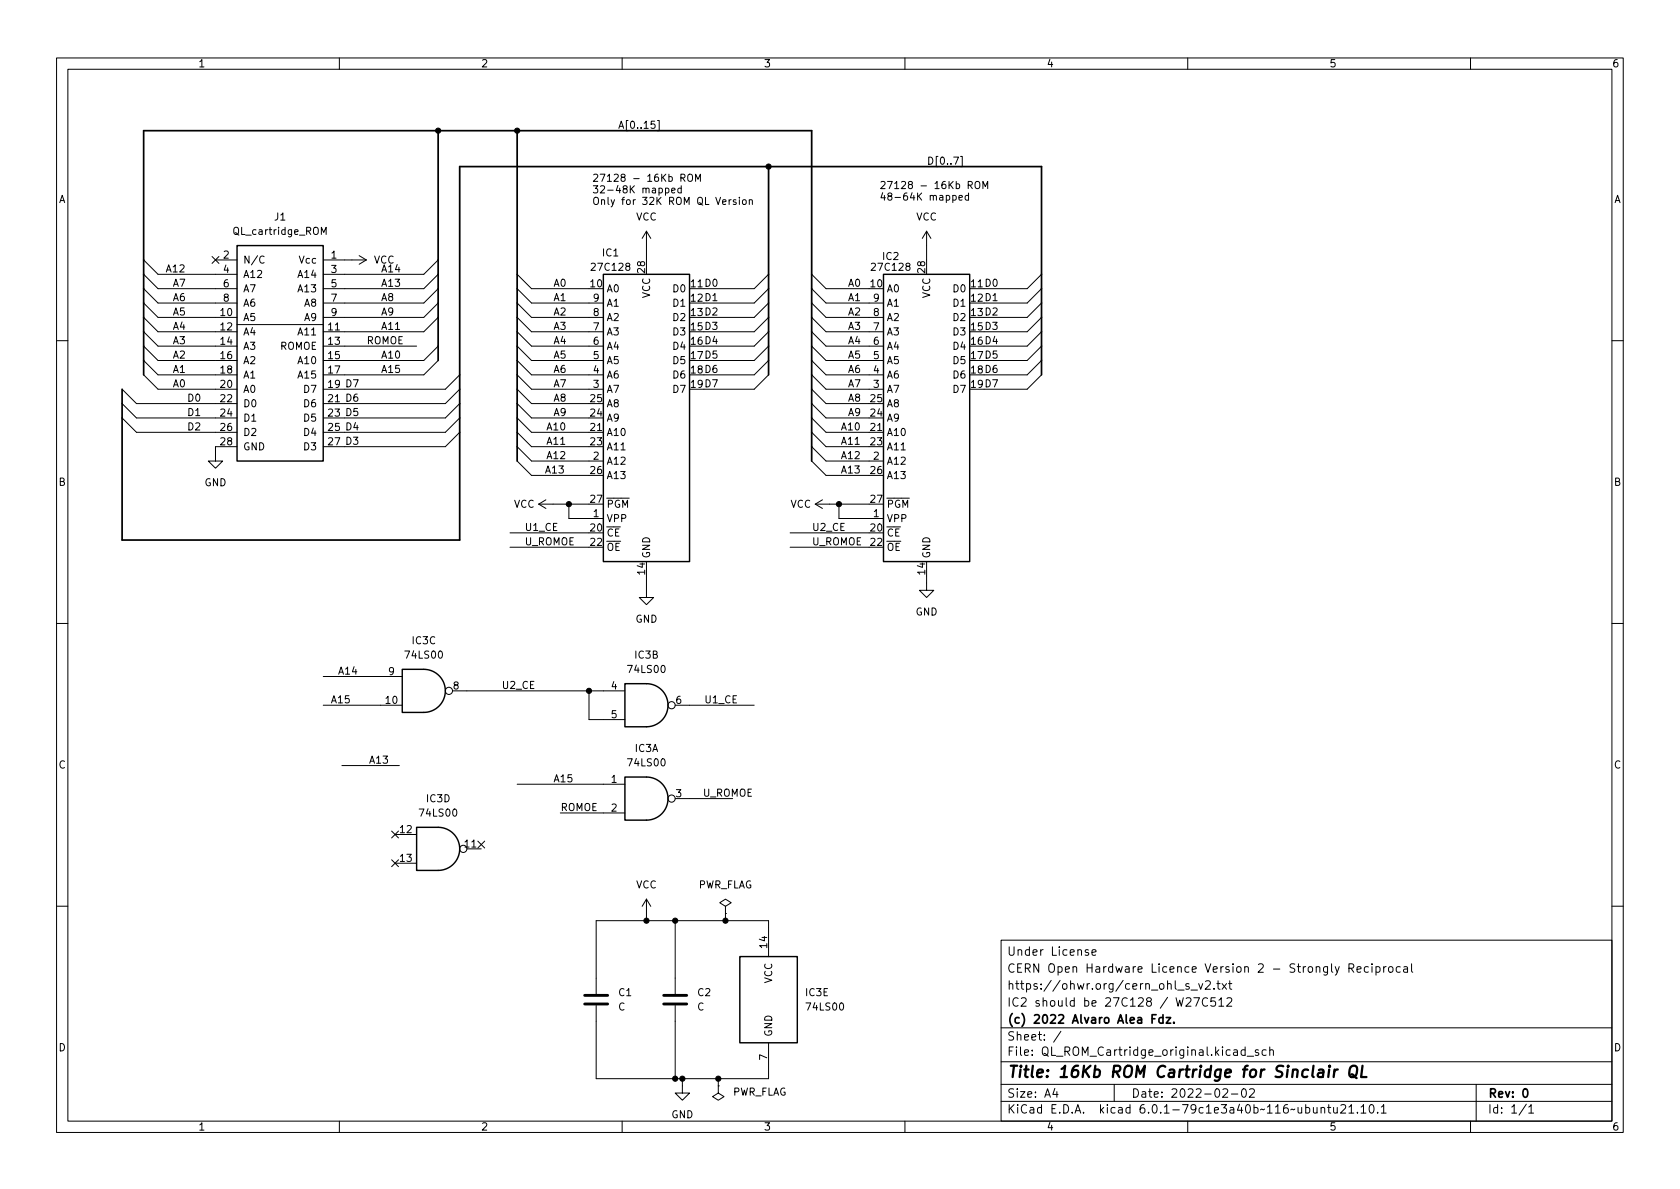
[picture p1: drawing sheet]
<svg xmlns="http://www.w3.org/2000/svg" width="297mm" height="210mm" viewBox="0 0 297 210" stroke-linecap="round" stroke-linejoin="round" font-family="sans-serif">
<g fill="none" stroke="#000" stroke-width=".18">
<path d="M10 10.2h277v190.1h-277zM12 12.2h273v186.1h-273zM60 10.2v2M110 10.2v2M160 10.2v2M210 10.2v2M260 10.2v2M115.8 21.4h-.6l-.1 .6 .2-.1 .4 .1 .1 .2v.4l-.2 .1-.5-.1M116.3 21.3h.3v1.8h-.3M117.7 33.3h.3l.3 .2-.2 .6h-.4M118.8 33.7l.6-.1-.1-.3h-.4l-.1 .2v.6h.5M120.4 31.5l.6-.1 .1-.2v-.3l-.7-.1v1.3"/>
<path d="M120.4 33.3h-.3l-.3 .2 .2 .6h.4M120.4 32.8v1.3M120.7 31.5l.4 .6M121.7 31l.2-.2a.43 .43 0 0 1 .5 .4v.4a.42 .42 0 0 1-.4 .5 .42 .42 0 0 1-.4-.5zM123 32.1v-1.3l.4 .9 .4-.9v1.3M129.3 35.3l-.4 .3M130.1 35.4l-.3-.1-.2 .2 .1 .2 .4 .1v.3h-.5M130.7 34.9v.1M130.7 35.3v.9M131.4 35.4l.3-.1 .2 .3v.3l-.2 .3-.3-.1-.1-.2zM132.5 35.4l.2-.1 .3 .1v.8M132.5 35.3v.9"/>
<path d="M168.5 34.6h.3l.3 .2-.2 .5h-.4M169.6 35l.6-.1-.1-.3h-.4l-.1 .1v.6h.5M169.8 27.7h.3v1.8h-.3M171.2 32.7h.6l.1-.2v-.3l-.7-.1v1.3M171.2 34.6h-.3l-.3 .2 .2 .5h.4M171.2 34.1v1.3M171.5 32.7l.4 .7M172.6 32.1h.1a.43 .43 0 0 1 .5 .4v.4a.42 .42 0 0 1-.4 .5 .42 .42 0 0 1-.4-.5v-.4zM173.8 33.4v-1.3l.4 .9 .4-.9v1.3M25.4 53.6l2.5 2.5h14M25.4 56.1l2.5 2.6h14M25.4 58.7l2.5 2.5h14"/>
<path d="M25.4 46l2.5 2.5h14M25.4 48.5l2.5 2.5h14M25.4 51l2.5 2.6h14M37.5 45.4l1.2 1.2M38.1 46h3.8M38.7 45.4l-1.2 1.2M41.9 57.4h15.2M46.7 45.4a.6 .6 0 0 0-.8 .4 .6 .6 0 0 0 .5 .7l.3-.1M56.8 41.5v-1.3l.4 .9 .5-.9v1.3M57.1 46h7.7M63.5 45.2l1.3 .8M64.8 46l-1.3 .7"/>
<path d="M77.5 53.6l-2.6 2.5h-17.8M77.5 56.1l-2.6 2.6h-17.8M77.5 46l-2.6 2.5h-17.8M77.5 48.5l-2.6 2.5h-17.8M77.5 51l-2.6 2.6h-17.8M91.4 53.6l2.6 2.5h12.7M91.4 56.1l2.6 2.6h12.7M91.4 58.7l2.6 2.5h12.7M91.4 48.5l2.6 2.5h10.1M91.4 51l2.6 2.6h12.7M114.3 40.9l-.8 1.3M114.3 40.9v5.1"/>
<path d="M114.3 40.9l.8 1.3M135.9 53.6l-2.6 2.5h-8.8M135.9 56.1l-2.6 2.6h-8.8M135.9 58.7l-2.6 2.5h-8.8M135.9 48.5l-2.6 2.5h-8.8M135.9 51l-2.6 2.6h-8.8M143.5 53.6l2.5 2.5h10.2M143.5 56.1l2.5 2.6h10.2M143.5 58.7l2.5 2.5h10.2M143.5 48.5l2.5 2.5h7.7M143.5 51l2.5 2.6h10.2M163.8 40.9l-.7 1.3"/>
<path d="M163.8 40.9v5.1M163.8 40.9l.8 1.3M184.1 53.6l-2.5 2.5h-7.6M184.1 56.1l-2.5 2.6h-7.6M184.1 58.7l-2.5 2.5h-7.6M184.1 48.5l-2.5 2.5h-7.6M184.1 51l-2.5 2.6h-7.6M10 60.2h2M21.6 68.8l2.5 2.6h17.8M21.6 71.4l2.5 2.5h17.8M21.6 73.9l2.5 2.5h17.8M25.4 61.2l2.5 2.5h14"/>
<path d="M25.4 63.7l2.5 2.6h14M25.4 66.3l2.5 2.5h14M41.9 79h-3.8v2.5h1.3l-1.3 1.3-1.3-1.3h1.3M57.1 61.2h16.6M77.5 61.2l-2.6 2.5h-17.8M77.5 63.7l-2.6 2.6h-17.8M81.3 66.3l-2.6 2.5h-21.6M81.3 68.8l-2.6 2.6h-21.6M81.3 71.4l-2.6 2.5h-21.6M81.3 73.9l-2.6 2.5h-21.6M81.3 76.4l-2.6 2.6h-21.6M91.4 61.2l2.6 2.5h12.7"/>
<path d="M91.4 63.7l2.6 2.6h12.7M91.4 66.3l2.6 2.5h12.7M91.4 68.8l2.6 2.6h10.1M91.4 71.4l2.6 2.5h10.1M91.4 73.9l2.6 2.5h12.7M91.4 76.4l2.6 2.6h10.1M91.4 79l2.6 2.5h12.7M135.9 61.2l-2.6 2.5h-8.8M135.9 63.7l-2.6 2.6h-8.8M135.9 66.3l-2.6 2.5h-8.8M143.5 61.2l2.5 2.5h10.2M143.5 63.7l2.5 2.6h10.2"/>
<path d="M143.5 66.3l2.5 2.5h10.2M143.5 68.8l2.5 2.6h7.7M143.5 71.4l2.5 2.5h7.7M143.5 73.9l2.5 2.5h10.2M143.5 76.4l2.5 2.6h7.7M143.5 79l2.5 2.5h10.2M184.1 61.2l-2.5 2.5h-7.6M184.1 63.7l-2.5 2.6h-7.6M184.1 66.3l-2.5 2.5h-7.6M285 60.2h2M90.2 96.8h13.9M90.2 94.2h13.9"/>
<path d="M91.4 81.5l2.6 2.6h10.1M95.2 89.1l1.3 .8M95.2 89.1h8.9M96.5 88.4l-1.3 .7M100.6 89.1v2.6h6.1M139.7 96.8h14M139.7 94.2h14M143.5 81.5l2.5 2.6h7.7M144.1 89.1h9.6M144.1 89.1l1.3 .8M145.4 88.4l-1.3 .7M148.3 89.1v2.6h7.9"/>
<path d="M10 110.2h2M57.1 119.6h14M114.3 101.8v3.9h1.3l-1.3 1.2-1.3-1.2h1.3M163.8 101.8v2.6h1.3l-1.3 1.3-1.2-1.3h1.2M285 110.2h2M57.1 124.7h14M60.5 135.4h10.1M80 122.2h30.5M91.4 138.7h19.1M104.1 122.2v5h6.4M119.4 124.7h13.9M69.2 147l1.3 1.2"/>
<path d="M69.2 152l1.3 1.3M69.8 147.6h3.9M69.8 152.6h3.9M70.5 147l-1.3 1.2M70.5 152l-1.3 1.3M82.5 150.1h2.6M84.5 148.7l1.2 1.3M85.7 148.7l-1.2 1.3M99.1 143.8h11.4M114.3 159v3.8M114.3 159l-.8 1.3M114.3 159l.8 1.3"/>
<path d="M119.4 141.2h10.1M10 160.2h2M105.4 177.8v12.9h30.5v-6.3M119.4 162.8v13M119.4 177.8v12.9M128.3 160.3l1-.7-1-.6-1 .6 1 .7v1.2M128.3 161.5h.1M128.3 161.5v1.3M135.9 169.2v-6.4h-30.5v13M177 166.3h108v32h-108zM192.4 168l-.3-.1-.2 .2v.3l.5 .1v.4h-.5M193.1 168.4l.7-.1-.1-.3-.4-.1-.2 .2v.8h.6"/>
<path d="M209.7 176.6l.6-.2 .2 .2 .1 .3-1 1h1M210.2 174l-.3-.1-.3 .2 .1 .3 .5 .1v.4h-.6M210.6 175.1h1.1M211.1 176.4h1l-.7 1.5M211.9 173.9l.4 1 .3-1M213.1 173.6l.6-.2 .2 .2 .1 .3-.9 1h.9M213.5 176.6a.6 .6 0 0 0-.7 0 .6 .6 0 0 0-.2 .7 .56 .56 0 0 0 .3 .6 .56 .56 0 0 0 .6-.1M214.6 174.8v.1M214.9 176.4h-.8v.7l.2-.1 .5 .1 .1 .2v.5l-.3 .1-.5-.1M215.1 173.9h.6M215.4 173.4v1.3l.3 .2M215.5 176.9l.4-.5v1.5"/>
<path d="M215.5 177.9h.9M216.1 173.9l.8 1M216.9 173.9l-.8 1M216.9 176.6l.6-.2 .2 .2 .1 .3-.9 1h.9M217.2 173.9h.6M217.4 173.4v1.3l.4 .2M238.5 171.2l.7-.1 .2-.2-.1-.3-.2-.2h-.6v1.5M238.9 171.2l.5 .7M239.9 171.4l.7-.1v-.3l-.5-.1-.2 .2 .1 .8h.6M241.9 171l-.4-.1-.3 .3v.4l.2 .3h.5M242.6 170.4v.2M242.6 170.9v1"/>
<path d="M243.3 171l.4-.1 .3 .3v.4l-.1 .3h-.6M243.3 170.9v1.5M244.6 170.9v1M245.1 170.9l-.3 .1-.2 .2M245.6 171l.4-.1 .3 .3v.4l-.3 .3h-.4l-.1-.3v-.4zM247.6 171l-.5-.1-.2 .3v.4l.1 .3h.6M248.2 171h.6l.1 .9M248.9 171.3l-.5 .1a.29 .29 0 0 0-.3 .2 .29 .29 0 0 0 .3 .3h.5M249.6 170.4v1.3l.2 .2M285 160.2h2M60 198.3v2M110 198.3v2"/>
<path d="M120.6 190.7v2.6h1.3l-1.3 1.3-1.2-1.3h1.2M127 192v1.3l1 .6-1 .7-1-.7 1-.6M127 192h.1M127 190.7v1.3M160 198.3v2M177 194.8h108M177 191.8h108M177 187.8h108M177 181.8h108M186.5 192.5l-.4 1h1M186.9 193v1M187.6 182.4l-1.3 1.9"/>
<path d="M197 191.8v3M210 198.3v2M216.2 192.7l.6-.2 .2 .2 .1 .3-1 1h1M217.7 193.5h1.2M219.7 192.6l.2-.1a.81 .81 0 0 1 .5 .7 .81 .81 0 0 1-.3 .8h-.1a.81 .81 0 0 1-.6-.6 .81 .81 0 0 1 .3-.8zM220.1 185.7l-.4-.1-.3 .3v.4l.2 .3h.5M220.1 185.1v1.5M220.5 186.8h1.1M220.9 192.7l.6-.2 .2 .2 .1 .3-.9 1h.9M222.5 185.7l-.4-.1-.2 .2 .1 .3 .5 .1v.4h-.6M223.9 185.7l-.5-.1-.3 .3v.4l.2 .3h.6M224.5 185.8l.2-.2 .4 .1v.9"/>
<path d="M224.5 185.1v1.5M233.6 196l.2-.2 .3 .1 .1 .9M233.6 195.8v1M234.7 195.8h.6M234.9 195.3v1.3l.4 .2M235.8 195.8l.1 1h.3l.2-.1M236.4 195.8v1M237.1 195.5l.5-.2 .3 .2v.3l-.9 1h.9M238.5 195.8l.4-.5v1.5M238.5 196.8h.9M240 196.7v.1M240.6 195.8l.5-.5v1.5"/>
<path d="M240.6 196.8h.9M242.3 195.4l.1-.1a.81 .81 0 0 1 .6 .7 .81 .81 0 0 1-.3 .8h-.1a.81 .81 0 0 1-.6-.6 .81 .81 0 0 1 .3-.8zM243.6 196.7v.1M244.2 195.8l.4-.5v1.5M244.2 196.8h.9M260 198.3v2M261 191.8v6.5M269.9 195.3l-1.3 1.9M270.3 195.8l.4-.5v1.5M270.3 196.8h.9"/>
<circle cx="79.4" cy="122.2" r=".63"/>
<circle cx="118.7" cy="124.7" r=".63"/>
<circle cx="81.9" cy="150.1" r=".63"/>
<circle cx="118.7" cy="141.2" r=".63"/>
</g>
<path d="M77.5 23.1v40.6M91.4 23.1v58.4M135.9 29.5v36.8M25.4 66.3v-43.2h118.1v58.4M184.1 66.3v-36.8h-102.8v66h-59.7v-26.7M204.4 179.4h-.7v1.5M205.6 179.4v1.5M206.2 179.9h.8l-.8 1h.8M203.7 180.1h.5M205.6 180l-.4-.1-.3 .3v.4l.2 .3h.5M207.6 180.8v.1M269.4 192.7l.2-.2a.8 .8 0 0 1 .5 .8 .8 .8 0 0 1-.5 .7l-.2-.1-.1-.4z" fill="none" stroke="#000" stroke-width=".3"/>
<path d="M233.2 189.2l.2-.1 .6 .1-.1 1.3M234 189.6l-.7 .1a.4 .4 0 0 0-.3 .3 .4 .4 0 0 0 .2 .5l.7-.1M235 189.1l-.2 1.4M235.1 188.5l-.1 .1 .1 .1 .1-.1-.1-.1v.2M236 189.1l-.2 1.4M236.5 189.1l-.4 .1-.2 .3M238.8 188.7a.69 .69 0 0 1 1.1 0 1.47 1.47 0 0 1-.6 1.8l-.5-.1a1.5 1.5 0 0 1 0-1.7zM238.9 190a.86 .86 0 0 1 .8 .6l.2 .1M240.9 188.5l-.2 2h.9" fill="none" stroke="#000" stroke-width=".4"/>
<path d="M41.9 43.4h15.2v38.1h-15.2zM106.7 48.5h15.2v50.8h-15.2zM156.2 48.5h15.2v50.8h-15.2zM71.1 118.4h3.8a3.8 3.8 0 0 1 3.8 3.8 3.8 3.8 0 0 1-3.8 3.8h-3.8zM110.5 137.4h3.8a3.8 3.8 0 0 1 3.8 3.8 3.8 3.8 0 0 1-3.8 3.8h-3.8zM110.5 120.9h3.8a3.8 3.8 0 0 1 3.8 3.8 3.8 3.8 0 0 1-3.8 3.8h-3.8zM73.7 146.3h3.8a3.8 3.8 0 0 1 3.8 3.8 3.8 3.8 0 0 1-3.8 3.8h-3.8zM130.8 169.2h10.2v15.2h-10.2z" fill="none" stroke="#000" stroke-width=".25"/>
<path d="M103.4 177.5h4M103.4 176h4M117.3 177.5h4.1M117.3 176h4.1" fill="none" stroke="#000" stroke-width=".51"/>
<g fill="#000" stroke="#000" stroke-width=".18">
<circle cx="77.5" cy="23.1" r=".46"/>
<circle cx="91.4" cy="23.1" r=".46"/>
<circle cx="135.9" cy="29.5" r=".46"/>
<circle cx="100.6" cy="89.1" r=".46"/>
<circle cx="148.3" cy="89.1" r=".46"/>
<circle cx="104.1" cy="122.2" r=".46"/>
<circle cx="114.3" cy="162.8" r=".46"/>
<circle cx="119.4" cy="162.8" r=".46"/>
<circle cx="128.3" cy="162.8" r=".46"/>
<circle cx="119.4" cy="190.7" r=".46"/>
<circle cx="120.6" cy="190.7" r=".46"/>
<circle cx="127" cy="190.7" r=".46"/>
</g>
<text font-size="2.8" x="178" y="190.6">Title: 16Kb ROM Cartridge for Sinclair QL</text>
<g font-size="2.1">
<text x="178" y="172">CERN Open Hardware Licence Version 2 - Strongly Reciprocal</text>
<text x="178" y="169">Under License</text>
<text x="178" y="178">IC2 should be 27C128 / W27C512</text>
<text x="178" y="175">https://ohwr.org/cern_ohl_s_v2.txt</text>
<text x="178" y="184">Sheet: /</text>
<text x="178" y="181">(c) 2022 Alvaro Alea Fdz.</text>
<text x="178" y="186.7">File: QL_ROM_Cartridge_original.kicad_sch</text>
<text x="178" y="196.9">KiCad E.D.A. kicad 6.0.1-79c1e3a40b~116~ubuntu21.10.1</text>
<text x="178" y="194.1">Size: A4</text>
<text x="200" y="194.1">Date: 2022-02-02</text>
<text x="263" y="194.1">Rev: 0</text>
<text x="263" y="196.9">Id: 1/1</text>
</g>
<g font-size="1.8">
<text x="35" y="11.9">1</text>
<text x="85" y="11.9">2</text>
<text x="135" y="11.9">3</text>
<text x="185" y="11.9">4</text>
<text x="235" y="11.9">5</text>
<text x="285" y="11.9">6</text>
<text x="109.2" y="22.8">A[0..15]</text>
<text x="163.8" y="29.1">D[0..7]</text>
<text x="10.3" y="35.9">A</text>
<text x="104.6" y="32.1">27128 - 16Kb ROM</text>
<text x="104.6" y="34.2">32-48K mapped</text>
<text x="155.4" y="33.4">27128 - 16Kb ROM</text>
<text x="155.4" y="35.5">48-64K mapped</text>
<text x="285.3" y="35.9">A</text>
<text x="41.5" y="41.5">QL_cartridge_ROM</text>
<text x="48.5" y="39">J1</text>
<text x="104.6" y="36.2">Only for 32K ROM QL Version</text>
<text x="112.4" y="39">VCC</text>
<text x="162" y="39">VCC</text>
<text x="39.5" y="45.7">2</text>
<text x="42.9" y="46.6">N/C</text>
<text x="53" y="46.6">Vcc</text>
<text x="58.6" y="45.7">1</text>
<text x="66.1" y="46.6">VCC</text>
<text x="104.9" y="47.9">27C128</text>
<text x="106.6" y="45.3">IC1</text>
<text x="154.4" y="47.9">27C128</text>
<text x="156.1" y="46">IC2</text>
<text x="29.2" y="48.2">A12</text>
<text x="30.5" y="53.2">A6</text>
<text x="30.5" y="50.7">A7</text>
<text x="39.5" y="48.3">4</text>
<text x="39.5" y="50.8">6</text>
<text x="39.5" y="53.3">8</text>
<text x="42.9" y="49.1">A12</text>
<text x="42.9" y="51.7">A7</text>
<text x="52.9" y="49.1">A14</text>
<text x="52.9" y="51.7">A13</text>
<text x="58.6" y="48.3">3</text>
<text x="58.6" y="50.8">5</text>
<text x="58.6" y="53.3">7</text>
<text x="67.3" y="50.7">A13</text>
<text x="67.3" y="53.2">A8</text>
<text x="67.3" y="48.2">A14</text>
<text x="97.8" y="50.7">A0</text>
<text x="97.8" y="53.2">A1</text>
<text x="104.4" y="50.8">10</text>
<text x="104.9" y="53.3">9</text>
<text x="107.2" y="51.7">A0</text>
<text x="114" y="48.2" transform="rotate(-90 114 48.2)">28</text>
<text x="114.9" y="52.8" transform="rotate(-90 114.9 52.8)">VCC</text>
<text x="119.2" y="51.7">D0</text>
<text x="122.2" y="50.8">11D0</text>
<text x="122.2" y="53.3">12D1</text>
<text x="149.9" y="53.2">A1</text>
<text x="149.9" y="50.7">A0</text>
<text x="154" y="50.8">10</text>
<text x="154.4" y="53.3">9</text>
<text x="156.7" y="51.7">A0</text>
<text x="163.6" y="48.2" transform="rotate(-90 163.6 48.2)">28</text>
<text x="164.5" y="52.8" transform="rotate(-90 164.5 52.8)">VCC</text>
<text x="168.7" y="51.7">D0</text>
<text x="171.7" y="50.8">11D0</text>
<text x="171.7" y="53.3">12D1</text>
<text x="30.5" y="55.8">A5</text>
<text x="30.5" y="58.3">A4</text>
<text x="39" y="55.9">10</text>
<text x="39" y="58.4">12</text>
<text x="42.9" y="56.8">A5</text>
<text x="42.9" y="59.3">A4</text>
<text x="42.9" y="54.2">A6</text>
<text x="52.9" y="59.3">A11</text>
<text x="53.9" y="54.2">A8</text>
<text x="53.9" y="56.8">A9</text>
<text x="58.1" y="58.4">11</text>
<text x="58.6" y="55.9">9</text>
<text x="67.3" y="58.3">A11</text>
<text x="67.3" y="55.8">A9</text>
<text x="97.8" y="55.8">A2</text>
<text x="97.8" y="58.3">A3</text>
<text x="104.9" y="58.4">7</text>
<text x="104.9" y="55.9">8</text>
<text x="107.2" y="59.3">A3</text>
<text x="107.2" y="56.8">A2</text>
<text x="107.2" y="54.2">A1</text>
<text x="119.2" y="54.2">D1</text>
<text x="119.2" y="56.8">D2</text>
<text x="119.2" y="59.3">D3</text>
<text x="122.2" y="55.9">13D2</text>
<text x="122.2" y="58.4">15D3</text>
<text x="149.9" y="58.3">A3</text>
<text x="149.9" y="55.8">A2</text>
<text x="154.4" y="58.4">7</text>
<text x="154.4" y="55.9">8</text>
<text x="156.7" y="59.3">A3</text>
<text x="156.7" y="56.8">A2</text>
<text x="156.7" y="54.2">A1</text>
<text x="168.7" y="54.2">D1</text>
<text x="168.7" y="56.8">D2</text>
<text x="168.7" y="59.3">D3</text>
<text x="171.7" y="55.9">13D2</text>
<text x="171.7" y="58.4">15D3</text>
<text x="30.5" y="63.4">A2</text>
<text x="30.5" y="65.9">A1</text>
<text x="30.5" y="60.9">A3</text>
<text x="39" y="61">14</text>
<text x="39" y="63.5">16</text>
<text x="42.9" y="61.8">A3</text>
<text x="42.9" y="64.4">A2</text>
<text x="49.5" y="61.8">ROMOE</text>
<text x="52.9" y="64.4">A10</text>
<text x="58.1" y="61">13</text>
<text x="58.1" y="63.5">15</text>
<text x="64.8" y="60.9">ROMOE</text>
<text x="67.3" y="65.9">A15</text>
<text x="67.3" y="63.4">A10</text>
<text x="97.8" y="65.9">A6</text>
<text x="97.8" y="60.9">A4</text>
<text x="97.8" y="63.4">A5</text>
<text x="104.9" y="63.5">5</text>
<text x="104.9" y="61">6</text>
<text x="107.2" y="64.4">A5</text>
<text x="107.2" y="61.8">A4</text>
<text x="119.2" y="61.8">D4</text>
<text x="119.2" y="64.4">D5</text>
<text x="122.2" y="61">16D4</text>
<text x="122.2" y="63.5">17D5</text>
<text x="149.9" y="65.9">A6</text>
<text x="149.9" y="60.9">A4</text>
<text x="149.9" y="63.4">A5</text>
<text x="154.4" y="63.5">5</text>
<text x="154.4" y="61">6</text>
<text x="156.7" y="64.4">A5</text>
<text x="156.7" y="61.8">A4</text>
<text x="168.7" y="61.8">D4</text>
<text x="168.7" y="64.4">D5</text>
<text x="171.7" y="61">16D4</text>
<text x="171.7" y="63.5">17D5</text>
<text x="30.5" y="68.5">A0</text>
<text x="33" y="71">D0</text>
<text x="39" y="66">18</text>
<text x="39" y="68.6">20</text>
<text x="39" y="71.1">22</text>
<text x="42.9" y="66.9">A1</text>
<text x="42.9" y="69.5">A0</text>
<text x="52.9" y="66.9">A15</text>
<text x="53.9" y="69.5">D7</text>
<text x="58.1" y="66">17</text>
<text x="58.1" y="68.6">19 D7</text>
<text x="58.1" y="71.1">21 D6</text>
<text x="97.8" y="68.5">A7</text>
<text x="97.8" y="71">A8</text>
<text x="104.4" y="71.1">25</text>
<text x="104.9" y="68.6">3</text>
<text x="104.9" y="66">4</text>
<text x="107.2" y="69.5">A7</text>
<text x="107.2" y="66.9">A6</text>
<text x="119.2" y="66.9">D6</text>
<text x="119.2" y="69.5">D7</text>
<text x="122.2" y="66">18D6</text>
<text x="122.2" y="68.6">19D7</text>
<text x="149.9" y="71">A8</text>
<text x="149.9" y="68.5">A7</text>
<text x="154" y="71.1">25</text>
<text x="154.4" y="68.6">3</text>
<text x="154.4" y="66">4</text>
<text x="156.7" y="69.5">A7</text>
<text x="156.7" y="66.9">A6</text>
<text x="168.7" y="66.9">D6</text>
<text x="168.7" y="69.5">D7</text>
<text x="171.7" y="66">18D6</text>
<text x="171.7" y="68.6">19D7</text>
<text x="33" y="76.1">D2</text>
<text x="33" y="73.6">D1</text>
<text x="39" y="73.7">24</text>
<text x="39" y="76.2">26</text>
<text x="42.9" y="72">D0</text>
<text x="42.9" y="74.5">D1</text>
<text x="42.9" y="77.1">D2</text>
<text x="53.9" y="72">D6</text>
<text x="53.9" y="74.5">D5</text>
<text x="53.9" y="77.1">D4</text>
<text x="58.1" y="73.7">23 D5</text>
<text x="58.1" y="76.2">25 D4</text>
<text x="96.5" y="76.1">A10</text>
<text x="97.8" y="73.6">A9</text>
<text x="104.4" y="76.2">21</text>
<text x="104.4" y="73.7">24</text>
<text x="107.2" y="77.1">A10</text>
<text x="107.2" y="74.5">A9</text>
<text x="107.2" y="72">A8</text>
<text x="148.6" y="76.1">A10</text>
<text x="149.9" y="73.6">A9</text>
<text x="154" y="76.2">21</text>
<text x="154" y="73.7">24</text>
<text x="156.7" y="77.1">A10</text>
<text x="156.7" y="74.5">A9</text>
<text x="156.7" y="72">A8</text>
<text x="39" y="78.7">28</text>
<text x="42.9" y="79.6">GND</text>
<text x="53.9" y="79.6">D3</text>
<text x="58.1" y="78.7">27 D3</text>
<text x="96.3" y="83.7">A13</text>
<text x="96.5" y="81.2">A12</text>
<text x="96.5" y="78.6">A11</text>
<text x="104.4" y="78.7">23</text>
<text x="104.4" y="83.8">26</text>
<text x="104.9" y="81.3">2</text>
<text x="107.2" y="82.2">A12</text>
<text x="107.2" y="79.6">A11</text>
<text x="148.6" y="83.7">A13</text>
<text x="148.6" y="78.6">A11</text>
<text x="148.6" y="81.2">A12</text>
<text x="154" y="78.7">23</text>
<text x="154" y="83.8">26</text>
<text x="154.4" y="81.3">2</text>
<text x="156.7" y="82.2">A12</text>
<text x="156.7" y="79.6">A11</text>
<text x="10.3" y="85.9">B</text>
<text x="36.1" y="86">GND</text>
<text x="90.8" y="89.8">VCC</text>
<text x="104.4" y="88.9">27</text>
<text x="107.2" y="84.7">A13</text>
<text x="107.2" y="89.8">~{PGM}</text>
<text x="139.7" y="89.8">VCC</text>
<text x="154" y="88.9">27</text>
<text x="156.7" y="84.7">A13</text>
<text x="156.7" y="89.8">~{PGM}</text>
<text x="285.3" y="85.9">B</text>
<text x="92.7" y="93.9">U1_CE</text>
<text x="104.4" y="94">20</text>
<text x="104.9" y="91.4">1</text>
<text x="107.2" y="92.3">VPP</text>
<text x="107.2" y="94.9">~{CE}</text>
<text x="143.5" y="93.9">U2_CE</text>
<text x="154" y="94">20</text>
<text x="154.4" y="91.4">1</text>
<text x="156.7" y="92.3">VPP</text>
<text x="156.7" y="94.9">~{CE}</text>
<text x="92.7" y="96.4">U_ROMOE</text>
<text x="104.4" y="96.5">22</text>
<text x="107.2" y="97.4">~{OE}</text>
<text x="114" y="101.6" transform="rotate(-90 114 101.6)">14</text>
<text x="114.9" y="98.8" transform="rotate(-90 114.9 98.8)">GND</text>
<text x="143.5" y="96.4">U_ROMOE</text>
<text x="154" y="96.5">22</text>
<text x="156.7" y="97.4">~{OE}</text>
<text x="163.6" y="101.6" transform="rotate(-90 163.6 101.6)">14</text>
<text x="164.5" y="98.8" transform="rotate(-90 164.5 98.8)">GND</text>
<text x="72.9" y="113.9">IC3C</text>
<text x="112.3" y="110.1">GND</text>
<text x="161.9" y="108.8">GND</text>
<text x="59.7" y="119.3">A14</text>
<text x="68.7" y="119.4">9</text>
<text x="71.8" y="116.5">74LS00</text>
<text x="111.2" y="119">74LS00</text>
<text x="112.3" y="116.5">IC3B</text>
<text x="58.4" y="124.4">A15</text>
<text x="68.2" y="124.5">10</text>
<text x="80.2" y="121.9">8</text>
<text x="88.6" y="121.8">U2_CE</text>
<text x="108.1" y="121.9">4</text>
<text x="119.5" y="124.5">6</text>
<text x="124.5" y="124.4">U1_CE</text>
<text x="108.1" y="127">5</text>
<text x="10.3" y="135.9">C</text>
<text x="65.6" y="135">A13</text>
<text x="111.2" y="135.5">74LS00</text>
<text x="112.3" y="133">IC3A</text>
<text x="285.3" y="135.9">C</text>
<text x="75.5" y="141.9">IC3D</text>
<text x="97.8" y="138.3">A15</text>
<text x="99.1" y="143.4">ROMOE</text>
<text x="108.1" y="138.4">1</text>
<text x="108.1" y="143.5">2</text>
<text x="119.5" y="141">3</text>
<text x="124.2" y="140.9">U_ROMOE</text>
<text x="70.8" y="147.3">12</text>
<text x="74.4" y="144.4">74LS00</text>
<text x="82.2" y="149.9">11</text>
<text x="70.8" y="152.4">13</text>
<text x="112.4" y="157.1">VCC</text>
<text x="123.3" y="157.1">PWR_FLAG</text>
<text x="135.6" y="167.6" transform="rotate(-90 135.6 167.6)">14</text>
<text x="136.5" y="173.9" transform="rotate(-90 136.5 173.9)">VCC</text>
<text x="109.3" y="178.7">C</text>
<text x="109.4" y="176.1">C1</text>
<text x="123.3" y="178.7">C</text>
<text x="123.4" y="176.1">C2</text>
<text x="142.5" y="176.1">IC3E</text>
<text x="142.8" y="178.7">74LS00</text>
<text x="10.3" y="185.9">D</text>
<text x="136.5" y="183.4" transform="rotate(-90 136.5 183.4)">GND</text>
<text x="285.3" y="185.9">D</text>
<text x="135.6" y="187.4" transform="rotate(-90 135.6 187.4)">7</text>
<text x="118.7" y="197.7">GND</text>
<text x="129.4" y="193.7">PWR_FLAG</text>
<text x="35" y="199.9">1</text>
<text x="85" y="199.9">2</text>
<text x="135" y="199.9">3</text>
<text x="185" y="199.9">4</text>
<text x="235" y="199.9">5</text>
<text x="285" y="199.9">6</text>
</g>
</svg>
